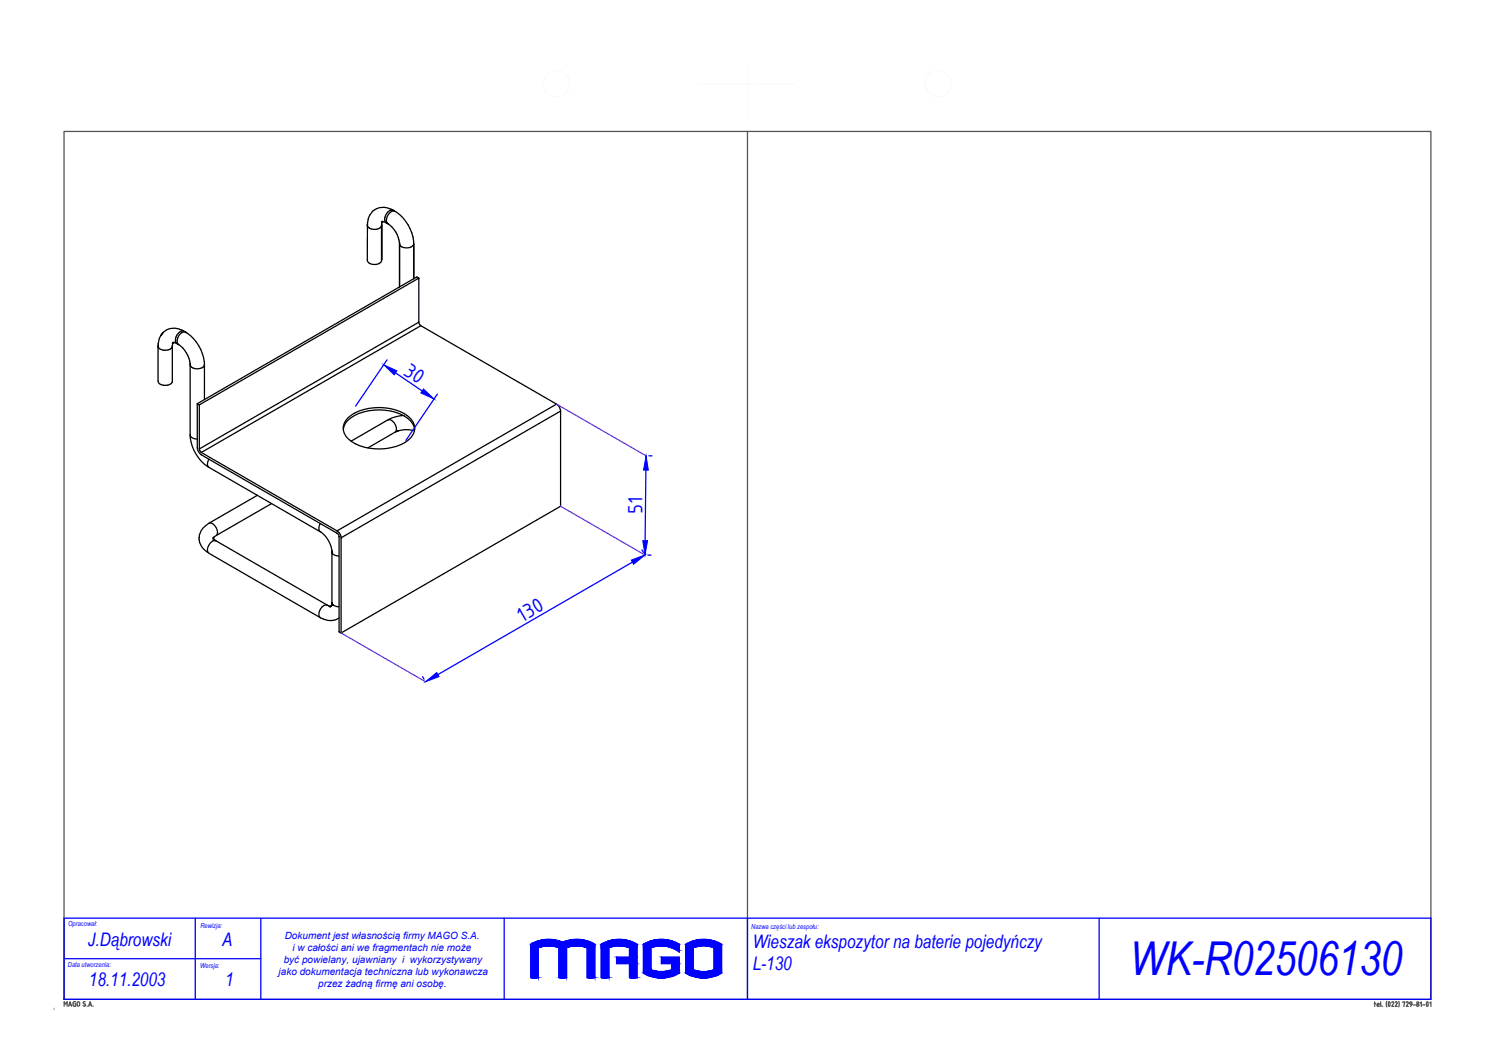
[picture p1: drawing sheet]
<svg xmlns="http://www.w3.org/2000/svg" width="297mm" height="210mm" viewBox="0 0 297 210" stroke-linecap="round" stroke-linejoin="round" font-family="sans-serif">
<!-- layer: OPIS_1 -->
<g fill="none" stroke="#000" stroke-width=".25">
<path d="M73 44.8v-.2l-.1 7a1.65 1.65 0 0 0 2.8 .2l.1-.2M73 44.8l.4 .5M73 44.5v.1M73.3 45.3h.1M73.4 45.3a1.86 1.86 0 0 0 2.4-.5v6.8M75.8 44.1l.2-.1-.1 .1M75.8 44.6v7zM75.8 44.6v7M75.8 43.9l.8 .2M75.9 44.1h.1M75.9 44.1l-.1 .7M76.1 44h-.2"/>
<path d="M76.4 43.5h.1M76.6 44.1l.5 .3zM76.6 44.1h.1M76.7 43.7h.1M76.9 44.3l.2 .1a1.21 1.21 0 0 1 0-1.9 1.08 1.08 0 0 1 1.7-.4 8.2 8.2 0 0 1 3.3 6.1M77.1 44.4a6 6 0 0 1 2.4 4.3M77.5 41.5l.8 .4a1.21 1.21 0 0 0-1.7 .8 1.31 1.31 0 0 0 0 1.4M78.1 41.7a3.2 3.2 0 0 0-3.6-.1 3.2 3.2 0 0 0-1.5 3.2M79.3 48.1v8.8v-8.4l.4 .4M79.7 48.9h.1M82.1 48.2a1.24 1.24 0 0 1-1.6 1l-.8-.3M82.1 55.3v-6.8v6.8"/>
<path d="M82.1 48.2v.3M82.7 54.9h.1M83.1 55.2h.1M83.2 55.2l-43.6 25.1v8.8l43.6-25.2v-8.7l-.4-.3-43.6 25.2v8.7l.1 .7 .4 .5 27.2 15.8M31.4 68.6a1.48 1.48 0 0 0 1.9 .8 .89 .89 0 0 0 .9-.8v6.9a1.35 1.35 0 0 1-1.8 .9 1 1 0 0 1-1-.8zM31.4 68.4v.2M31.9 66.7l-.5 1.5v.7M32.4 65.9l-.5 .8zM34.3 67.9l.8 .3M34.3 68.1l-.1 .5M34.3 68.1l.1-.1-.2 .1M34.3 68h.3"/>
<path d="M35.4 66.1a.99 .99 0 0 1 1.5-.1 1.34 1.34 0 0 0-1.6 1.1 1 1 0 0 0 .2 1.3 1.13 1.13 0 0 1-.4-1.9zM35.5 68.4a5.6 5.6 0 0 1 2.3 4.2M36 65.5l.4 .2M36.6 65.8a3.3 3.3 0 0 0-4.2 .1M36.7 65.8a8 8 0 0 1 3.9 6.5M36.9 66h.1M37.8 72.1v.2M37.8 72.6a1.83 1.83 0 0 0 2.8-.1v-.2v7M37.8 72.6v-.3v14M83.1 63.9h.1M83.2 63.9l.4 .7M83.5 64.6h.1"/>
<path d="M39.2 87.1a1.3 1.3 0 0 1-1.4-.8 8.1 8.1 0 0 0 3.6 6.4M39.2 88.8h.1M39.2 80.1l.4 .2M39.6 89.1l.4 .7M40 89.8l26.9 15.5M40 89.8h.1M40 90.2h.1M41.2 92.1h.1M41.5 91.1l-.1 .1a1.26 1.26 0 0 0 0 1.5l22.2 12.8M51.1 98.3l-9.6 5.5M53.9 99.9l-10.9 6.3M68.2 85.1a4.3 4.3 0 0 1 3.1-3.1 10.8 10.8 0 0 1 9.7 1 3.2 3.2 0 0 1 1.3 2.2"/>
<path d="M69.1 82.9a10.4 10.4 0 0 1 10.4-1.2 4.1 4.1 0 0 1 2.9 3.2 3.8 3.8 0 0 1-2.7 3.3 11.1 11.1 0 0 1-9.9-.6 2.86 2.86 0 0 1-.7-4.7zM77 83.3a1.68 1.68 0 0 1 1.5 2.4l-5.4 3.2M77 83.3l-7.3 4.2M78.7 85.1h.1M80.1 82.4a7.1 7.1 0 0 0-3.1 .9M80.3 82.1h.1M80.3 82.5h.1M82.3 85.4l-1.8-.2-1.7 .4 .2-.1-.5 .2h.1M110.5 80.2h.1M110.5 80.2l-26.9-15.6-43.6 25.2M111.3 81.6h.1M111.3 81.6l-.3-1-.5-.4-43.6 25.1"/>
<path d="M42.2 107.1l.5 .1M42.3 106.7l.5 .6M42.3 106.7l.1 .2M42.4 106.6v.2v-.2M42.4 106.7a1.18 1.18 0 0 0 .7-1.5 1.56 1.56 0 0 0-1.6-1.4 3.3 3.3 0 0 0-1.1 5.1l1 .7M42.5 107.1l.4 .2M43.2 105.6h.1M63.6 103.9a1.24 1.24 0 0 0 .5 2 5.8 5.8 0 0 1 1.9 3.8M65.9 119.6l-.1 .7M65.9 109.2v.3M66 119.8l-.1-.3v.3M66.9 105.8l.4 .7"/>
<path d="M66.9 105.3l.5 .5 .3 .9M66.9 105.3h.1M66.9 105.8h.1M67.3 110.3a1.3 1.3 0 0 1-1.4-.8v10M67.3 106.5v18.8M67.3 106.5h.1M67.7 106.7l43.6-25.1v18.8l-43.6 25.2zM111.3 100.4h.1M63.6 122.6a3.4 3.4 0 0 0 3.7 0M65.1 120.1l-22.2-12.8a1.58 1.58 0 0 0-1.7 1.7v.4l.4 .4 22 12.8M65.3 120.3h.4M65.6 120.3a1.51 1.51 0 0 0-1.6 0 1.51 1.51 0 0 0-.7 1.4v.4l.3 .5"/>
<path d="M65.7 120.3l-.2 .2M65.8 120.3l-.2 .1M65.8 120.2l-.1 .1M66.1 120.1l-.1-.3a1.49 1.49 0 0 0 1.3 .6M67.3 125.3l.4 .3M67.3 125.3h.1"/>
</g>
<path d="M110.5 80.2l17.8 10.2M111.3 100.4l16.8 9.7M67.7 125.6l16.8 9.7" fill="none" stroke="#bf00ff" stroke-width=".25"/>
<!-- layer: RAMKA -->
<g fill="none" stroke="#545454" stroke-width=".25">
<path d="M12.7 26.1h271.4v172.2h-271.4zM148.4 26.1v172.2M12.7 199.6v-.9l.3 .5 .3-.5v.9M13.6 199.6l.3-.9 .3 .9M13.7 199.4h.4M14.5 199l.1 .6h.4v-.5h-.1M15 198.7l-.4 .1-.1 .2M15.3 199l.3-.3 .2 .3M15.3 199v.4l.3 .2 .2-.2v-.4M16.5 199.5l.3 .1M16.9 199.2l.1 .3-.2 .1M16.9 198.8l-.2-.1-.2 .2 .4 .4"/>
<path d="M17.3 199.6h.1M17.6 199.6l.3-.9 .3 .9M17.7 199.4h.4M18.5 199.6h.1M272.9 199.1h.2M273 198.8v.9M273.4 199.4h.4v-.3h-.3l-.1 .4 .4 .2M274.1 198.8l.1 .8M274.5 199.6v.1M275.3 198.7v1.1M275.8 198.8a.49 .49 0 0 1 0 .8l-.1-.3zM276.3 198.9l.2-.1 .2 .2-.4 .7h.4"/>
<path d="M277 198.9l.2-.1 .2 .1-.4 .8h.4M277.7 198.7v1.1M278.5 198.9l.4-.1-.2 .9M279.2 198.9l.2-.1 .2 .1-.4 .8h.4M280 198.8h.3v.4h-.3zM280.3 199.2l-.3 .5M280.6 199.4h.4M281.3 199.5l.2 .2 .2-.2M281.3 199.5l.2-.3 .2 .3M282 199l.2-.2v.9M282.5 199.4h.4M283.3 198.8h.1a.51 .51 0 0 1 0 .8l-.2-.3z"/>
<path d="M283.9 199l.2-.2v.9M10.7 200.3h.1"/>
<circle cx="281.5" cy="199" r=".2"/>
</g>
<!-- layer: ROGI -->
<g fill="none" stroke="#fafafa" stroke-width=".25">
<path d="M10.7 9.9h.1M107.9 16.6l.1 .9 .7 1M109.2 14.3l-.7 .6-.6 1.2M109.2 18.9l1.2 .3 .9-.1M109.7 14.1l.8-.1 1.3 .3M112.2 14.7l.6 .6 .3 1.3M113.1 17.1l-.6 1.2-.7 .6M138.9 16.6h2.1M141.6 16.6h2.3M144.4 16.6h2.3M147.3 16.6h2.2M148.4 13.8v1.6"/>
<path d="M148.4 15.9v2.3M148.4 18.8v2.3M150.1 16.6h2.3M153 16.6h2.2M155.8 16.6h2.1M183.7 16.6l.3 1.3 .6 .6M185 14.3l-.7 .6-.5 1.2M185 18.9l1.3 .3 .8-.1M185.5 14.1l.9-.1 1.2 .3M188.1 14.7l.5 .6 .3 1.3M188.9 17.1l-.6 1.2-.7 .6M286.1 9.9h.1"/>
<path d="M148.4 21.6v1.6M10.7 200.3h.1M286.1 200.3h.1"/>
</g>
<!-- layer: WYMIARY_1 -->
<path d="M76.8 71.4l-6.2 9.2M78.5 74l5.3 3.6M86.8 78.2l-6.2 9.2M128.2 93.3l-.1 14M128.8 90.4h.7M125.6 111.5l-38.7 22.3M127.5 109.1l.3 .5M128.6 110.1h.7M83.9 134.2l.3 .5" fill="none" stroke="#00f" stroke-width=".25"/>
<g fill="#00f" stroke="#00f" stroke-width=".2">
<path d="M84.5 135.3l2.2-1.9 .5 .8z"/>
<path d="M125.3 111.1l2.8-1-2.3 1.9z"/>
<path d="M128.3 90.4l.4 2.9h-.9z"/>
<path d="M127.6 107.3h1l-.5 2.8z"/>
<path d="M76.2 72.4l2.6 1.2-.5 .8z"/>
<path d="M84.1 77.2l2.1 2-2.6-1.2z"/>
</g>
<!-- layer: TABLICZKA -->
<g fill="none" stroke="#00f" stroke-width=".25">
<path d="M12.7 182.2h271.4v16.1h-271.4zM12.7 190.2h39.1M38.8 182.2v16.1M51.8 182.2v16.1M100.1 182.2v16.1M105.4 187.3a6.9 6.9 0 0 1 6.3-.4 6.9 6.9 0 0 1 6.4 .4M105.4 187.4v6.6M111 188l-1.2-.3h-1.2l-1.7 .3v5.9l-.8 .1-.7-.1M111 188v6M116.6 188l-1.2-.3-1.2-.1-1.7 .4v6l-1.5-.1M116.6 188v6M118.1 187.4v6.5l-.8 .1-.7-.1"/>
<path d="M120.9 188v6M125 188l-1.8-.3h-1.2l-1.1 .3M126.5 187.3a6.9 6.9 0 0 0-7.1 0v6.6l.7 .1 .8-.1M126.5 187.4v6.5l-.8 .1-.7-.1v-2.7h-2.6v-1.3h2.6v-1.9M127.7 187.3a6.9 6.9 0 0 1 7.2 0v1.6a5.7 5.7 0 0 0-5.7-.9l.1 4.4 1.7 .4 1.2-.1 1.2-.3M127.8 187.4v5.7M133.4 192.4v-1.2h-2.1v-1.3h3.6v3.1a6.9 6.9 0 0 1-7.2 0M136.1 187.3a6.9 6.9 0 0 1 7.2 0M136.2 187.4l-.1 5.6a6.9 6.9 0 0 0 7.2 0v-5.6M137.7 188l1.1-.3h1.2l1.8 .3v4.4l-1.2 .3-1.2 .1-1.7-.4zM148.4 182.2v16.1M218.2 182.2v16.1"/>
</g>
<g fill="#00f" stroke="#00f" stroke-width=".2">
<path d="M108.4 186.4h1.2z"/>
<path d="M113.9 186.4h1.2z"/>
<path d="M133.7 188.2h1.2v.3z"/>
<path d="M111.4 194h.6z"/>
<path d="M130.6 194h1.5z"/>
<path d="M139 194l.8 .1z"/>
<path d="M139 194h1.5z"/>
<path d="M131.3 186.4h.8zM130.6 186.4h1.5zM130.6 186.4h1.5zM130.6 186.4h1.5z"/>
<path d="M122.9 186.4h.8zM122.2 186.4h1.5z"/>
<path d="M139.7 186.4h.8zM139 186.4h1.5z"/>
<path d="M122.2 186.4h1.5zM122.2 186.4h1.5z"/>
<path d="M113.9 186.4h1.4zM113.8 186.4h1.5z"/>
<path d="M108.4 186.4h1.3zM108.1 186.4h1.6z"/>
<path d="M113.8 186.4l2.1 .1zM113.1 186.5l.7-.1 2.1 .1z"/>
<path d="M108.1 186.4l2.2 .1zM107.6 186.5l.5-.1 2.2 .1z"/>
<path d="M130.6 186.4l2.2 .1zM129.8 186.5l.8-.1 2.2 .1zM129.8 186.5h3zM129.8 186.5h3z"/>
<path d="M122.2 186.4l2.2 .1zM121.4 186.5l.8-.1 2.2 .1z"/>
<path d="M139 186.4l2.2 .1zM138.2 186.5l.8-.1 2.2 .1z"/>
<path d="M121.4 186.5h3zM121.4 186.5h3z"/>
<path d="M113.1 186.5h2.9zM113 186.5h3z"/>
<path d="M107.6 186.5h2.8zM107.4 186.5h3z"/>
<path d="M113 186.5l3.6 .2-.6-.2zM112.4 186.7l.6-.2 3.6 .2z"/>
<path d="M107.4 186.5l3.7 .2-.7-.2zM106.8 186.7l.6-.2 3.7 .2z"/>
<path d="M129.8 186.5l3.7 .2-.7-.2zM129.1 186.7l.7-.2 3.7 .2z"/>
<path d="M121.4 186.5l3.7 .2-.7-.2zM120.7 186.7l.7-.2 3.7 .2z"/>
<path d="M129.1 186.7h4.4zM129.1 186.7h4.4z"/>
<path d="M138.2 186.5l3.7 .2-.7-.2zM137.5 186.7l.7-.2 3.7 .2z"/>
<path d="M120.7 186.7h4.4zM120.7 186.7h4.4z"/>
<path d="M112.4 186.7h4.4zM112.3 186.7h4.5z"/>
<path d="M106.8 186.7h4.4zM106.7 186.7h4.5z"/>
<path d="M112.3 186.7l5 .3-.5-.3zM111.7 187l.6-.3 5 .3z"/>
<path d="M106.7 186.7l5 .3-.5-.3zM106.2 187l.5-.3 5 .3z"/>
<path d="M120.7 186.7l5.1 .3-.7-.3zM120 187l.7-.3 5.1 .3z"/>
<path d="M129.1 186.7l5.1 .3-.7-.3zM128.4 187l.7-.3 5.1 .3zM128.4 187h5.8zM128.4 187h5.8z"/>
<path d="M137.5 186.7l5.1 .3-.7-.3zM136.8 187l.7-.3 5.1 .3z"/>
<path d="M120 187h5.8zM120 187h5.8z"/>
<path d="M106.2 187h11.2zM106 187h11.4z"/>
<path d="M120 187l6.5 .3-.7-.3zM119.4 187.3l.6-.3 6.5 .3z"/>
<path d="M128.4 187l6.5 .3-.7-.3zM127.8 187.3l.6-.3 6.5 .3z"/>
<path d="M136.8 187l6.5 .4-.7-.4zM136.2 187.4l.6-.4 6.5 .4z"/>
<path d="M127.8 187.3l7.1 .1zM127.8 187.3l7.1 .1z"/>
<path d="M119.4 187.3l7.1 .1zM119.4 187.3l7.1 .1z"/>
<path d="M106 187l12.1 .4-.7-.4zM105.4 187.4l.6-.4 12.1 .4z"/>
<path d="M119.4 187.4l7.1 .2v-.2zM119.4 187.4l7.1 .2h-7.1z"/>
<path d="M105.4 187.4l12.7 .3v-.3zM105.4 187.4l12.7 .3h-12.7z"/>
<path d="M127.8 187.4l7.1 .3v-.3zM127.8 187.4l7.1 .3h-7.1z"/>
<path d="M114.5 187.7h3.6zM114.5 187.7h3.6z"/>
<path d="M108.9 187.7h5.6zM108.9 187.7h5.6z"/>
<path d="M136.2 187.4l7.1 .3v-.3zM136.2 187.4l7.1 .3h-7.1z"/>
<path d="M131.2 187.7h3.7zM131.2 187.7h3.7z"/>
<path d="M122.9 187.6l3.6 .1zM122.9 187.6l3.6 .1z"/>
<path d="M119.4 187.6h3.5zM119.4 187.6l2.8 .1z"/>
<path d="M109 187.7h5.5zM109 187.7h4.8z"/>
<path d="M114.6 187.7h3.5zM114.6 187.7h3.5z"/>
<path d="M105.4 187.7h3.5zM105.4 187.7h2.8z"/>
<path d="M127.8 187.7h3.4zM127.8 187.7h2.7z"/>
<path d="M140 187.7h3.3zM140 187.7h3.3z"/>
<path d="M136.2 187.7h3.2zM136.2 187.7h2.6z"/>
<path d="M131.9 187.7l3 .1v-.1zM131.9 187.7l3 .1z"/>
<path d="M123.6 187.7l2.9 .1v-.1zM123.6 187.7l2.9 .1z"/>
<path d="M119.4 187.7l2.2 .1 .6-.1zM119.4 187.7l2.2 .1h-2.2z"/>
<path d="M109.6 187.7l3.5 .1 .7-.1zM109.6 187.7l3.5 .1h-2.8z"/>
<path d="M115.2 187.7l2.9 .1v-.1zM115.2 187.7l2.9 .1z"/>
<path d="M105.4 187.7l2.2 .1 .6-.1zM105.4 187.7l2.2 .1h-2.2z"/>
<path d="M127.8 187.7l2.1 .1 .6-.1zM127.8 187.7l2.1 .1h-2.1z"/>
<path d="M140.6 187.7l2.7 .2v-.2zM140.6 187.7l2.7 .2z"/>
<path d="M136.2 187.7l2 .2 .6-.2zM136.2 187.7l2 .2h-2z"/>
<path d="M132.5 187.8l2.4 .2v-.2zM132.5 187.8l2.4 .2h-1.8z"/>
<path d="M110.3 187.8l2.2 .2 .6-.2zM110.3 187.8l2.2 .2h-1.5z"/>
<path d="M124.3 187.8l2.2 .2v-.2zM124.3 187.8l2.2 .2h-1.5z"/>
<path d="M119.4 187.8l1.5 .2 .7-.2zM119.4 187.8l1.5 .2h-1.5z"/>
<path d="M141.2 187.9l2.1 .1v-.1zM141.2 187.9l2.1 .1h-1.5z"/>
<path d="M136.2 187.9l1.5 .1 .5-.1zM136.2 187.9l1.5 .1h-1.5z"/>
<path d="M115.9 187.8l2.2 .2v-.2zM115.9 187.8l2.2 .2h-1.5z"/>
<path d="M105.4 187.8l1.5 .2 .7-.2zM105.4 187.8l1.5 .2h-1.5z"/>
<path d="M127.8 187.8l1.5 .2 .6-.2zM127.8 187.8l1.5 .2h-1.5z"/>
<path d="M133.1 188l1.8 .2v-.2zM133.1 188l1.8 .2h-1.2z"/>
<path d="M133.7 188.2l.6 .3h.6zM134.3 188.5h.6v.4z"/>
<path d="M125 188l1.5 1.9v-1.9zM125 188l1.5 1.9h-1.5z"/>
<path d="M131.3 189.9l3.6 1.3v-1.3zM131.3 189.9l3.6 1.3h-3.6z"/>
<path d="M122.4 189.9l4.1 1.3v-1.3zM122.4 189.9l4.1 1.3h-4.1z"/>
<path d="M133.4 191.2l1.5 1.2v-1.2zM133.4 191.2l1.5 1.2h-1.5z"/>
<path d="M127.8 188l1.5 4.4v-4.4zM127.8 188l1.5 4.4h-1.5z"/>
<path d="M141.8 188l1.5 4.4v-4.4zM141.8 188l1.5 4.4h-1.5z"/>
<path d="M136.2 188l1.5 4.4v-4.4zM136.2 188l1.5 4.4h-1.5z"/>
<path d="M133.4 192.4l1.5 .2v-.2zM132.8 192.6l.6-.2 1.5 .2z"/>
<path d="M127.8 192.4l2 .2-.5-.2zM127.8 192.4l2 .2h-2z"/>
<path d="M141.8 192.4l1.5 .2v-.2zM141.2 192.6l.6-.2 1.5 .2z"/>
<path d="M136.2 192.4l2 .2-.5-.2zM136.2 192.4l2 .2h-2z"/>
<path d="M132.8 192.6l2.1 .1v-.1zM132.2 192.7l.6-.1 2.1 .1z"/>
<path d="M127.8 192.6l2.6 .1zM127.8 192.6l2.6 .1h-2.6z"/>
<path d="M141.2 192.6l2.1 .1v-.1zM140.6 192.7l.6-.1 2.1 .1z"/>
<path d="M136.2 192.6l2.6 .1zM136.2 192.6l2.6 .1h-2.6z"/>
<path d="M132.2 192.7l2.7 .1zM131.6 192.8h3.3z"/>
<path d="M127.8 192.7l3.2 .1zM127.8 192.7l3.2 .1z"/>
<path d="M140.6 192.7l2.7 .1zM140 192.8h3.3z"/>
<path d="M136.2 192.7l3.2 .1zM136.2 192.7l3.2 .1z"/>
<path d="M127.8 192.8l7.1 .3v-.3zM127.8 192.8l7.1 .3h-7.1z"/>
<path d="M136.2 192.8l7.1 .3v-.3zM136.2 192.8l7.1 .3h-7.1z"/>
<path d="M127.8 193.1l6.4 .3 .7-.3zM127.8 193.1l6.4 .3h-5.8z"/>
<path d="M136.2 193.1l6.4 .3 .7-.3zM136.2 193.1l6.4 .3h-5.8z"/>
<path d="M128.4 193.4l5.1 .3 .7-.3zM128.4 193.4l5.1 .3h-4.4z"/>
<path d="M136.8 193.4l5.1 .3 .7-.3zM136.8 193.4l5.1 .3h-4.4z"/>
<path d="M129.1 193.7l3.7 .2 .7-.2zM129.1 193.7l3.7 .2h-3z"/>
<path d="M137.5 193.7l3.7 .2 .7-.2zM137.5 193.7l3.7 .2h-3z"/>
<path d="M111 188l1.5 6v-6zM111 188l1.5 6h-1.5z"/>
<path d="M125 191.2l1.5 2.8v-2.8zM125 191.2l1.5 2.8h-1.5z"/>
<path d="M119.4 188l1.5 6v-6zM119.4 188l1.5 6h-1.5z"/>
<path d="M116.6 188l1.5 6v-6zM116.6 188l1.5 6h-1.5z"/>
<path d="M105.4 188l1.5 6v-6zM105.4 188l1.5 6h-1.5z"/>
<path d="M129.8 193.9l2.3 .1 .7-.1zM129.8 193.9l2.3 .1z"/>
<path d="M138.2 193.9l2.3 .1 .7-.1zM138.2 193.9l2.3 .1z"/>
<path d="M111 194h1.5zM111 194h1.1z"/>
<path d="M125 194h1.5zM125 194h1.1z"/>
<path d="M119.4 194h1.5zM119.4 194h1.1z"/>
<path d="M116.6 194h1.5zM116.6 194h1.1z"/>
<path d="M111.4 194h.7zM111.4 194h.6z"/>
<path d="M105.4 194h1.5zM105.4 194h1.1z"/>
<path d="M130.6 194h.8zM131.2 194h.2z"/>
<path d="M125.3 194h.8zM125.3 194l.5 .1z"/>
<path d="M119.8 194h.7zM119.8 194l.4 .1z"/>
<path d="M117 194h.7zM117 194l.4 .1z"/>
<path d="M105.7 194h.8zM105.7 194l.5 .1z"/>
</g>
<text font-size="9.3" fill="#00f" x="224.3" y="193.5">WK-R02506130</text>
<g font-size="4.4" fill="#00f">
<text x="79.9" y="74.2" transform="rotate(34 79.9 74.2)">30</text>
<text x="127.6" y="102" transform="rotate(-90 127.6 102)">51</text>
<text x="103.6" y="123.5" transform="rotate(-30 103.6 123.5)">130</text>
</g>
<g font-size="3.7" fill="#00f">
<text x="17.5" y="187.6">J.Dąbrowski</text>
<text x="44.1" y="187.6">A</text>
<text x="149.5" y="188.1">Wieszak ekspozytor na baterie pojedyńczy</text>
<text x="17.6" y="195.6">18.11.2003</text>
<text x="44.7" y="195.6">1</text>
<text x="149.5" y="192.4">L-130</text>
</g>
<g font-size="2" fill="#00f">
<text x="56.3" y="191.1">być powielany, ujawniany i wykorzystywany</text>
<text x="56.5" y="186.4">Dokument jest własnością firmy MAGO S.A.</text>
<text x="58.1" y="188.7">i w całości ani we fragmentach nie może</text>
<text x="55.3" y="193.5">jako dokumentacja techniczna lub wykonawcza</text>
<text x="63.2" y="195.9">przez żadną firmę ani osobę.</text>
</g>
<g font-size="1.4" fill="#00f">
<text x="13.5" y="183.8">Opracował:</text>
<text x="39.8" y="184.1">Rewizja:</text>
<text x="149.2" y="184.2">Nazwa części lub zespołu:</text>
<text x="13.5" y="191.9">Data utworzenia:</text>
<text x="39.7" y="192.1">Wersja:</text>
</g>
</svg>
